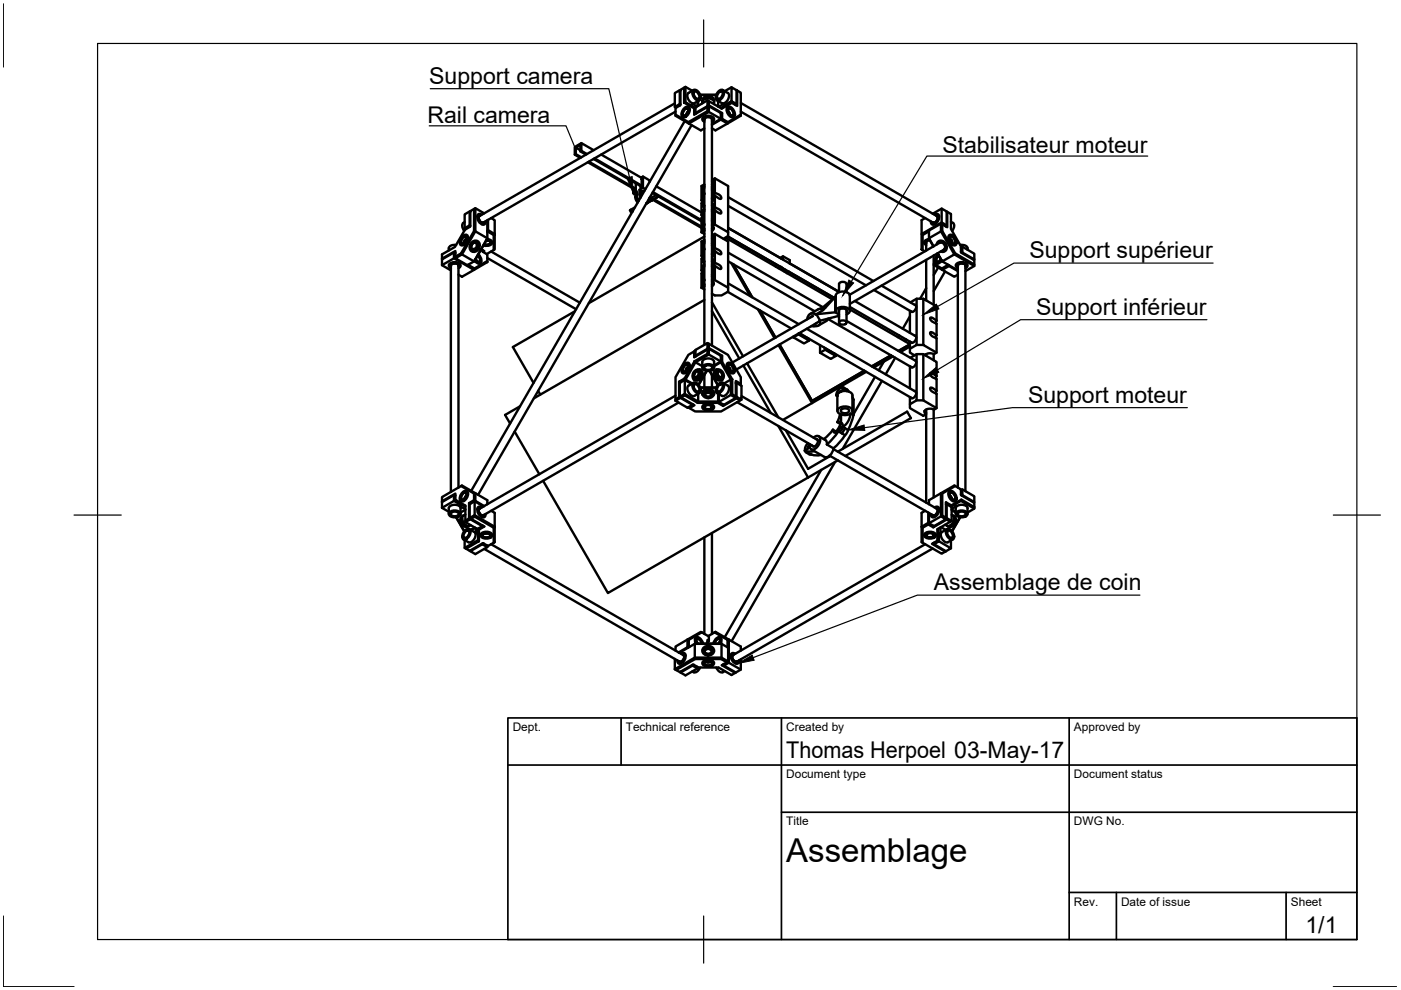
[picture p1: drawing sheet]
<svg xmlns="http://www.w3.org/2000/svg" width="297mm" height="210mm" viewBox="0 0 297 210" stroke-linecap="round" stroke-linejoin="round" font-family="sans-serif">
<!-- layer: Visible -->
<g fill="none" stroke="#000" stroke-width=".51">
<path d="M144.1 19.1l.2 .1M145 18.6l-.7 .4v3.3l-1.1 .6v1.6l5.4 3.2 .7-.5M145 18.6l.3-.2v3.3l-.3 .1zM145.3 18.4l1.5 .8M147 19.1a1.45 1.45 0 0 1 1.3 2.2 1.45 1.45 0 0 1-1.3-2.2zM147.1 19.1l-1.1 .6a1.45 1.45 0 0 0 1.2 2.2l1.1-.6M147.2 19.4a.99 .99 0 0 1 .9 1.5 .99 .99 0 0 1-.9-1.5zM152.3 19.4a.65 .65 0 0 1 1.2-.1 1.54 1.54 0 0 1-1.5 2 1.41 1.41 0 0 1 .3-1.9zM152.4 19.7l.7-.3a.99 .99 0 0 1-.9 1.5 .86 .86 0 0 1 .2-1.2zM153.2 19.1l1.1 .6a1.45 1.45 0 0 1-1.2 2.2l-1.1-.6M155.1 18.5l-1.4 .8M156.2 19.1l.1 .1v3.3l-1.1-.7"/>
<path d="M156.2 19.1l-1.1-.6v2.9M156.2 19.1v3M156.3 19.2l.8 .4v4.7M121.9 32.8l.2-.1 1.1 .6M122.1 31.3v1.4M123 31.9l-.9-.6 .9-.6v1.4M123.3 30.3l-1.4 .9v1.6l1.1 .7M123.3 32l-.3 .1 1.2 .7M123.3 32l1.1 .7M124.6 34.4l10.2 5.9M124.8 34.3l10 5.7M125.8 33.7l10.2 5.9"/>
<path d="M125.9 31.8l-2.6-1.5v1.7M126.1 33.6l9.9 5.8M127.5 32.8l8.5 4.9M134.3 40v1l.7-.4v.9M134.8 38.9v1.5l-.3 .1v-.4M135.9 37.7l.4-.3v2.4l-.7 .4v1.2l.2 .5M136 37.9v1.7l-.2 .2v-.4M136.3 37.4l1.4 .9v.3M136.3 39.8l.5 .3M139.1 39.5l9.6 5.5M143.1 22.7v-3l1-.6v3l-1 .6 .2 .1M143.1 21.9l-41.4 23.9a.92 .92 0 0 0 .8 1.4"/>
<path d="M143.2 24.3l2.8 1.6v.3l4.3-2.5v-1.2l2.5 1.5v1.2l-1.9 1.1M143.2 23.7l-40.7 23.5M144.3 22.1h-.2v.3M145.1 22.9a.65 .65 0 0 1 1.1 0 1.54 1.54 0 0 1-1.5 1.9 1.41 1.41 0 0 1 .4-1.9zM145.1 23.2l.7-.2a.99 .99 0 0 1-.9 1.5 .86 .86 0 0 1 .2-1.3zM145.2 25.7l-45.3 78.4M145.3 21.7l2.2 1.2-.3 .1-2.2-1.2M145.8 23.7h.1M145.8 23.7l-.3 .6M146 25.9l4-2.3 2.8 1.6v.2l-1.9 1M146 23.5l-.6 .9M146.6 22.4l.2-.4 1 .6"/>
<path d="M146.6 26.5l-45.2 78.4M147.9 21.5v1M148 21.4v1M148.4 20.1h3.5M148.4 20.1h3.4M148.9 21.6a1.45 1.45 0 0 1 2.5 0M148.9 21.3v.6M148.9 21.5a1.25 1.25 0 0 1 1.3-1.2 1.25 1.25 0 0 1 1.2 1.2M149 39.7l.3-.2v-.4l-.6 .3v3.1M149 39.7v4.1l.3-.2v.8l-.3 .2v2.8M149 39.7l.4 .1M149.3 39.1h.1"/>
<path d="M149.3 39.5h.1M149.3 25.3v47.8M149.3 25.4a.81 .81 0 0 1 1.4-.5l.3 .3v.2M149.3 25.8a.59 .59 0 0 1-.4-.6 .59 .59 0 0 1 .5-.5l1.1-.1a.66 .66 0 0 1 .8 .4 .66 .66 0 0 1-.3 .8M149.4 25.3a.92 .92 0 0 1 1.5 0v48M149.4 25.1h.1M149.4 21a.96 .96 0 0 1 1.5 0M150 21.3v1.2l.3-.2 2.8 1.7-.3 .1M150 21.3l3 1.7 2.2-1.2-.3-.1-2.1 1.2M150 21.3l-2.5 1.5v1.2l.1 .1M150 22.7l-2.8 1.6v-1.3M150.1 22.6l-.1-.1-2.5 1.5v.1"/>
<path d="M150.2 24.8h.1M150.3 22.5l-.3 .2v.9M150.3 21.4v.9M150.8 25h.1M151 38.1l.6-.3v3a1.72 1.72 0 0 1 1.3 1.2l-.1 .2-.3-.1-.9-.6v2.4a1.72 1.72 0 0 1 1.3 1.2v.1h-.4l-.9-.6v3l-.6 .3v-.4l.3-.1v-1.3v-2.8l-.3 .2v-.9l.3-.1v-4.1l-.3 .2zM151 38.5l.3 .3M151.3 38.9l-.3 .2M151.3 39.3l-.3 .2M151.3 39.7l-.3 .1M151.3 39.8l-.3 .1M151.4 21.3v.8M151.6 37.8l2.8 1.6v9.8l-2.8-1.6"/>
<path d="M152.3 21.4v1.2M153.1 24v1.2l-.3 .2 1.4 .8 2.9-1.7v-.2l-2.8 1.6M153.1 25.2l1.2 .7-.1 .3-2.5 1.5-.8-.5M153.7 22.4l-.2-.4-1.1 .7M154.3 22.7a1.45 1.45 0 0 1 1.3 2.1 1.45 1.45 0 0 1-1.3-2.1zM154.3 23.5l.5 .9M154.5 23.7h-.1M154.5 23.7l.3 .6M154.5 23a.99 .99 0 0 1 .9 1.5 .99 .99 0 0 1-.9-1.5zM155.1 21.4l1.1 .7-.3 .1M155.1 21.4l-1.5 .9M155.1 21.4v.4"/>
<path d="M156 22.1v.2M157.1 23.7l40.7 23.5M157.1 21.8l41.5 24M93.7 56.2l2.6-1.4 4.2 2.4-2.6 1.5-.7-.5M95.6 56.5a.81 .81 0 0 1 1.3-.6l.4 .4-.1 .2M95.6 56.9a.59 .59 0 0 1-.4-.7 .59 .59 0 0 1 .5-.5l1.1-.1a.66 .66 0 0 1 .8 .4 .66 .66 0 0 1-.4 .9M95.7 56v.1M96.3 53.5l-2.6 1.5v1.2l1.9 1.1M96.3 53.5v1.3l.2-.2M96.3 53.5l.2 .2M96.4 55.8h-.1M96.5 54.8v-1.6l-2.8 1.6"/>
<path d="M96.5 53.5l-.1 .1M96.7 51.9a1.15 1.15 0 0 0-1.5 1.2M97.2 56.1h.1M98.1 50.1a.65 .65 0 0 1 1.1-.1 1.54 1.54 0 0 1-1.5 2 1.41 1.41 0 0 1 .4-1.9zM98.1 50.4l.7-.2a.99 .99 0 0 1-.9 1.4 .86 .86 0 0 1 .2-1.2zM98.3 47.3l-.3 .7 .4 1M98.5 47.1l-.3 .2M98.9 50.6a.8 .8 0 0 0-.5 1M99.2 56.1l1.4 .8M99.6 44.8l-1.1 .7v2.9M99.6 48.1v-.3l-1.1 .6 .3 .2M99.7 44.9l-.1-.1v3l.1 .1"/>
<path d="M100 51.4a1.02 1.02 0 0 1 1.5-.1 1.02 1.02 0 0 1 0 1.4 1.05 1.05 0 0 1-1.5 .6 1.05 1.05 0 0 1-.2-1.6zM100.3 51.6a.72 .72 0 0 1 1.1 .2 .72 .72 0 0 1-.4 1 .72 .72 0 0 1-1.1-.1 .72 .72 0 0 1 .4-1.1zM100.5 44.3l-.8 .5v3.2l-1.1 .7-2.1 3.7-2.8 1.5v1.1M100.5 49l-2.7 4.7M100.6 56.9l2.7-1.6v.3l-2.8 1.6zM100.8 44.1l-.3 .2v4.7l2.8 1.6-2.8 4.8-1.4 .8-2.6-1.4 1.4-.9 2.6 1.5 2.8-4.9v-3.8M100.8 55l.3 .4M100.8 51.4a.82 .82 0 0 1 .2 1 .82 .82 0 0 1-1 .4M100.9 54.9l.2 .4M101.3 54.1l.4 .7a.51 .51 0 0 1-.2 .8l-.7-.5M101.4 53.9l.6 .9a.68 .68 0 0 1-.1 1 .68 .68 0 0 1-1-.2l-.3-.3M101.5 46.5h.1"/>
<path d="M101.8 45.7a.81 .81 0 0 0 .2 1.4l.2 .2 .4-.2M102 52.9l.7 .3-.3 .2M102.1 45.5a.59 .59 0 0 0-.7-.1 .59 .59 0 0 0-.2 .8l.5 1a.66 .66 0 0 0 .7 .5 .66 .66 0 0 0 .6-.8M102.3 53v.3l1 .6v1.4M102.3 47.2v.1M102.4 53.1l-.1 .1M102.7 45.2l-1.9-1.1v5l-2.9 4.8-.1-.2-1.3 .7M103.2 50.9a.68 .68 0 0 1 .8 .6l-.6 .4-.8-.1M103.3 50.7h.3a.68 .68 0 0 1 .8 .8 .68 .68 0 0 1-.8 .6l-1.1-.1M103.3 48.9l.2-.1v.3l-.2 .1M103.3 54.7l18.8 10.9M103.5 49.1l1.2 .7"/>
<path d="M103.5 51l-.4 .1M103.6 51h-.5M104.1 46.2l.8 .5v2.9l-.2 .2v3.2l.2-.1v-3.3l-1.4-.8v-2.2M104.1 53.3l18.8 10.9M104.7 53l-1.5 .9M133.7 44.5l-.1 .1 .2 .4M133.9 44.9l.2-.1zM134 44.9l-.2 .1 .3-.2-.2 .1M134.3 41l.5 .3M134.6 44l-.9 .5M134.9 42.4l.3 .6M134.9 41.3a.89 .89 0 0 0 0 1.1"/>
<path d="M135 41.2l-.1 .1M135.4 42.5l-.4-1 .4 1.1M135.6 40.2l.5 .3M136.2 40.5a.79 .79 0 0 0-.3 1.3M136.6 40.5a.54 .54 0 0 0-.6 .2 .54 .54 0 0 0 .1 .7M137.1 43.1l2.4-1.4-2.5 1.4M137.1 43.1l.2-.1zM137.8 41.8l.3 .1M137.9 42.1l-.2-.1 .1 .1M138.2 42.5l.4-.2zM138.3 40.9l.8 .5M138.4 42.4l10.3 5.9"/>
<path d="M138.4 40.7l10.3 6M138.6 42.2l10.1 5.9M139.2 41.3l-1.7 1M139.2 41.3h-.1M139.2 41.3l.3 .4M139.3 41.5l9.4 5.4M148.7 43.1v2.5M148.7 54.9v2.4M148.7 49.2l.6 .4M148.7 42.5h.1M148.7 45.6h.1M148.7 54.2l.1 .1"/>
<path d="M148.7 57.3l.1 .1M148.7 42.5l.2 .2-.2 .4M148.7 45.6l.2 .2-.2 .4v3M148.7 54.2l.2 .3-.2 .4M148.7 57.3l.2 .3-.2 .4v3M149 47.5v1.2l.3-.2v.4l-.6 .3M149 40.9l.3 .2M149 59.2h.1M149 52.7l.3 .2M149 40.9l.3 .1M149 59.2h.3M149 52.7h.3"/>
<path d="M149 47.4l.3 .1M149 47.4l.3 .3M149 40.9h.1M149 51.5l.3-.2v-.4l-.6 .3v3M149 52.7v2.8l.3-.1v.8l-.3 .2v2.8M149 59.2v1.2l.3-.1v.4l-.6 .3M149 59.2l.3 .2M149 51.5v1.2M149 44.6l.4 .1M149 56.3l.4 .2M149 51.4l.4 .2M149 47.5l.4 .2"/>
<path d="M149 40.9l.4 .3M149 59.2l.4 .2M149 52.7l.4 .2M149.3 43.6h.1M149.3 44.4l.1 .1M149.3 48.5h.1M149.3 48.9h.1M149.3 50.9h.1M149.3 51.3h.1M149.3 55.4h.1M149.3 56.2h.1M149.3 50.2l-24.5 14.1"/>
<path d="M150.9 46.8l.4 .2M150.9 40.2l.4 .2M150.9 42l.2 .1M150.9 50.5l.3 .2M150.9 58.5l.4 .2M150.9 52l.4 .2M150.9 53.8l.2 .1M151 49.9l.6-.3v3a1.72 1.72 0 0 1 1.3 1.1v.2h-.4l-.9-.7v2.5a1.82 1.82 0 0 1 1.3 1.1l-.1 .2h-.3l-.9-.6v3l-.6 .3v-.4l.3-.2v-1.2v-2.9l-.3 .2v-.8l.3-.2v-4l-.3 .1zM151 43.5l.3 .2M151 50.3l.3 .3M151 55.2l.3 .3M151.1 43.5l-.1 .1"/>
<path d="M151.1 55.3l-.1 .1M151.2 48.3h.1M151.2 41.8l.1 .1M151.2 53.5l.1 .1M151.2 48.3l-.2-.4a.52 .52 0 0 1 .3 .6 .52 .52 0 0 1-.3 .4M151.3 44.2l-.3 .3M151.3 50.6l-.3 .3M151.3 51l-.3 .3M151.3 55.9l-.3 .3M151.3 44.6l-.3 .1M151.3 46.3l-.3 .2M151.3 42l-.3 .2"/>
<path d="M151.3 56.3l-.3 .2M151.3 51.4l-.3 .2M151.3 58.1l-.3 .1M151.3 51.5l-.3 .2M151.3 53.8l-.3 .2M151.3 52.4l-.3 .5a.44 .44 0 0 0 .3 .7M151.3 59l-.2 .2M151.3 40.7l-.3 .5a.44 .44 0 0 0 .3 .6M151.3 47.2l-.2 .2M151.3 48.2l-.3 .3M151.3 60l-.3 .3M151.6 49.6l2.8 1.6v9.8l-2.8-1.6"/>
<path d="M151.6 40.8l-.2 .4 .2 .3M151.6 43.9l-.2 .4 .2 .3M151.6 52.6l-.2 .4 .2 .2M151.6 55.7l-.2 .4 .2 .2M153.8 50.4l22.7 13.1M154.3 50.1l11.2 6.5M154.3 50.1l22.6 13M154.4 49.2v.9l-1 .5M154.4 48.3l23.5 13.6M154.4 43.6l29.2 16.9M154.4 41.8l30.8 17.8M154.4 55.4l18.3 10.6"/>
<path d="M154.4 53.6l20.1 11.5M155 55.8l4.1 7M155.4 56l4.1 7M164.5 56v.5M165.4 54.7l.6-.4 1.4 .8v.8M165.4 56.6l-.4 .3M165.7 54.8v.1M165.9 56.8h.1M165.9 56.8l.5 .8M166 54.3v.7M166.4 57.1l.4 .8M167.3 57.6l-.5 .3"/>
<path d="M195.4 49.6l.2 .2v3.2l-.2-.1zM195.6 53l.5 .3M196.4 51.3v1.8M196.4 55.1v8.6M197 49.1l-1.4 .7M197 50.7h-.3a.63 .63 0 0 0-.7 .5 .63 .63 0 0 0 .4 .8M197.2 50.9l-.7 .2-.1 .5M197.7 45.3l2-1.1 1 .6v3M198 56.2l4.3 2.5 .8-.5M198 55.9l1.7 1M198 54.2v10.4M198 47.2v.1"/>
<path d="M198.2 45.5a.59 .59 0 0 1 .7-.1 .59 .59 0 0 1 .2 .8l-.4 1a.66 .66 0 0 1-.8 .5 .66 .66 0 0 1-.5-.8M198.5 45.7a.81 .81 0 0 1-.2 1.4l-.2 .2-.4-.2M198.6 51.8a1.02 1.02 0 0 1 .9-.8 1.02 1.02 0 0 1 1.1 .7 1.02 1.02 0 0 1 0 1.3 1.02 1.02 0 0 1-1.2 .3M198.6 45.8a.92 .92 0 0 1-.8 1.4M198.7 46.7h.1M198.8 53.7l1 1.7-1-1.7M198.8 46v.1M198.9 53.9l-.6 .9a.68 .68 0 0 0 .1 1 .68 .68 0 0 0 1-.2l.3-.3M198.9 56.7l-.9 1.6M199 54.1l-.4 .7a.51 .51 0 0 0 .2 .8l.7-.5M199.2 51.5l-19 11M199.2 51.5a.88 .88 0 0 1 1.1 .4 .88 .88 0 0 1-.2 1.1l-19.9 11.4"/>
<path d="M199.4 54.9l-.2 .4M199.5 55l-.3 .4M199.5 47.4v1.7l2.8 4.8-2.5 1.5 3.3 1.9M199.5 47.4l-2.5 1.5v1.7l.9 1.6M199.7 44.2v3l-4.3 2.4v-2.9l.8-.5M199.7 47.5v-.3l1 .6M199.8 47.6v1.4l-2.8 1.5 .9 1.7M199.8 49l2.7 4.7-.2 .2 4.3 2.5-1.9 1.1M200.4 57.6l-2.4 4.1M200.6 47.9v.1M200.7 44.8l.9 .6v3.1l2.1 3.7v1.3l2.9 1.7v.9M200.7 47.8l-.3 .1"/>
<path d="M200.8 44.9v3.3l-1.3-.8M200.9 56.1v.1M201.2 56.2v.2l-1.4 .8-.1-.3 1.2-.7 2.2 1.3M201.3 49.8a1.45 1.45 0 0 1 1.3 2.2 1.45 1.45 0 0 1-1.3-2.2zM201.3 50.6a.8 .8 0 0 1 .6 1M201.5 50.2a.99 .99 0 0 1 .9 1.4 .99 .99 0 0 1-.9-1.4zM201.6 47l.4 .3M202 47.3l.3 .7-.4 1M202.5 53.7l4.1 2.4v.3M203.1 56.3v47.1M203.1 56.5a.81 .81 0 0 1 1.3-.6l.3 .4v.2M203.1 56.9a.59 .59 0 0 1-.5-.7 .59 .59 0 0 1 .6-.5l1.1-.1a.66 .66 0 0 1 .8 .4 .66 .66 0 0 1-.4 .9"/>
<path d="M203.1 56.3a.92 .92 0 0 1 1.6 0v47.8M203.1 56.1h.1M203.6 51.9a1.12 1.12 0 0 1 1.5 1M203.7 52.5l.3-.2v1.2l-.3-.1M203.9 53.6l.1-.1 2.6 1.5-.2 .1M204 52.3l2.6 1.5v1.2M204.2 55.8l-.1 .1M121.9 66l-13.2 7.6 4.4 7.6M145.1 77.2a.65 .65 0 0 1 1.1 0 1.54 1.54 0 0 1-1.5 1.9 1.41 1.41 0 0 1 .4-1.9zM145.1 77.5l.7-.2a.99 .99 0 0 1-.9 1.5 .86 .86 0 0 1 .2-1.3zM146 77.7a.78 .78 0 0 0-.6 1M147.2 74.5l-1.2 .7-2.8 4.8v5"/>
<path d="M147.3 76.6l2.7-1.6 .3 .2-2.8 1.6zM147.3 76.6l-2.2 3.7M147.3 78.7a1.02 1.02 0 0 1 1.4-.2 1.02 1.02 0 0 1 .1 1.5 1.05 1.05 0 0 1-1.5 .6 1.05 1.05 0 0 1-.3-1.6zM147.5 74.4l-.3 .1M147.5 78.9a.72 .72 0 0 1 1.1 .2 .72 .72 0 0 1-.3 1 .72 .72 0 0 1-1.1-.2 .72 .72 0 0 1 .3-1zM147.6 75.5l-.1-.1v-1.2l2.5-1.5v1.2l-2.5 1.5v.2M148 78.7a.81 .81 0 0 1 0 .9 .81 .81 0 0 1-.8 .4M148.2 78.7a.91 .91 0 0 1 .1 1 .91 .91 0 0 1-.9 .5M148.3 78.3l.2 .1M148.7 61l.6 .4M148.9 77.6l-1.4-.8-2.2 3.7-.2-.2M149 77.7a1.54 1.54 0 0 1 2.4 .2 1.45 1.45 0 0 1-2.5 0z"/>
<path d="M149.3 60.3h.1M149.3 60.7h.1M149.3 63.6l-36.1 20.9M149.3 79.5v2.7M149.4 77.7l.8-.3a.62 .62 0 0 1 .7 .7l-.7 .3a.62 .62 0 0 1-.8-.7zM149.8 78.6l-1.7 3M149.8 78.7l-1.7 2.9M150 72.7l4.3 2.5 2.8 4.8v1.4M150 74.1v.9M150.1 74l-.1-.1 .3-.1 2.8 1.6M150.3 73.9l-3.1 1.8v-1.2M150.3 73.9l2.5 1.5v1.4l-1.4 .8"/>
<path d="M150.3 72.9v.9M150.3 73.9v1.3l2.5 1.5-1.4 .8M150.4 78.7l1.8 2.9M150.5 78.6l1.7 3M150.9 64.1l6.7 11.5M150.9 65.9l5.8 10.1M150.9 79.5v2.7M151.2 60.1l-.2-.4a.52 .52 0 0 1 .3 .5 .52 .52 0 0 1-.3 .5M151.4 76.7v1.2M151.4 76.7a1.45 1.45 0 0 0-2.5 0v1.2M151.5 78.6a1.2 1.2 0 0 1 1.8 .4 1.2 1.2 0 0 1-.6 1.7 1.37 1.37 0 0 1-1.2-2.1zM151.8 78.9a.8 .8 0 0 1 1.2 .3 .8 .8 0 0 1-.4 1.1 .95 .95 0 0 1-.8-1.4z"/>
<path d="M152 78.3l-.2 .1M152.1 78.7a.91 .91 0 0 0-.1 1 .91 .91 0 0 0 .9 .5M152.3 78.7a.81 .81 0 0 0 0 .9 .81 .81 0 0 0 .8 .4M152.8 75.6l.3-.2v1.3M154.3 61.9l13.5 7.7M154.3 76.9a1.45 1.45 0 0 1 1.3 2.2 1.45 1.45 0 0 1-1.3-2.2zM154.3 77.7a.78 .78 0 0 1 .6 1M154.4 61v.8l-1.4 .8h-1.4l-.7-.3M154.4 60.1l15 8.6M154.5 77.3a.99 .99 0 0 1 .9 1.5 .99 .99 0 0 1-.9-1.5zM157.6 77.5l5.8 10.1M158.4 77l6.6 11.5"/>
<path d="M160.7 65.6l3.5 6.1M161.1 65.8l3.3 5.8M165.1 73.2l7.1 12.3M165.3 73.1l6.9 11.9 11-6.4M168.2 71.4v.1M169.3 70.7v.2l2.3 1.3-1.1 .6-2.3-1.3M169.3 70.9l-1.1 .6M169.4 70.7l2.2 1.3v.2M169.4 70.7l.6 .2M169.5 70.6l23.9 13.8M170.4 71.2l.7 .4M171.1 69.7l23.1 13.4"/>
<path d="M171.4 71.7l.1 .2M172.3 67l-17 9.9M172.4 67l-.6 .3M172.7 68.7l.4-.2-17 9.8M173.7 68.1l-.5 .3M173.8 68.1a.75 .75 0 0 1-.1 .8 .75 .75 0 0 1-.8 .3l-.9-.1M173.9 74.8l2.2 1.3 1.1-.6-2.3-1.3v-.3l2.3 1.3v.3M173.9 73.2v1.6M173.9 65.5l.6-.4v.6M173.9 65.5l-2.2 1.1M173.9 65.5l.5 .3M174.5 65.1l2.6-2.1-2.6 2.7-1.6 1a1.09 1.09 0 0 0-1.2-.1 1.09 1.09 0 0 0-.5 1.1"/>
<path d="M174.8 73.7l.2 .2M174.9 74.2l-1 .6M175 73.8l.6 .4M175.2 68.1l-1.7 .9M175.6 67.7l17.8 10.2M175.6 67.5l-.4 .5M176.1 74.5l.7 .4M177 75l.1 .2M177.2 62.9l-.1 3.3 .1-.1M177.2 62.7a1.73 1.73 0 0 1 3 0M177.2 62.7v3.2M177.2 66.1a1.1 1.1 0 0 1 1.4-1h.5a.82 .82 0 0 1 .9 .4 .82 .82 0 0 1-.1 .9l-.4 .3"/>
<path d="M177.7 67l.2 .1M177.9 66.2l-.1-.3a1.03 1.03 0 0 1 1.8 0l-.1 .3M177.9 66.7l-.8-.5-4 .4 .8 1.4-.1 .1M177.9 61.9v-1.7a.92 .92 0 0 1 1.6 0v1.7M177.9 67l-4 1M177.9 65.7v2.7M177.9 68.2l.8-.3a.57 .57 0 0 1 .7 .7l-.7 .2a.57 .57 0 0 1-.8-.6zM179.5 68l14.7 8.5M179.5 65.7v2.7M180.2 65.1l13.2 7.6M180.2 62.7v3.2M180.2 65.6l12.7 7.4-2.4 1.4"/>
<path d="M181.2 63.8l13 7.5M183.6 78.8l-11.4 6.7M185.3 61.5l8.1 4.7M185.5 79.9l-4.6 7.9M186.9 60.6l7.3 4.2M187.4 76.7l-1.1 1.8M188.9 75.3l-4 2.4M189.3 75.6l-4 2.3M189.8 75.8l-2 3.6M190.6 71.1l-.2 .4M192.1 71.9l-.3 .4M192.9 73.9v.9l1 .5"/>
<path d="M192.9 65.9v4.7M192.9 77.6v4.7M192.9 73.5l-2 1.1M192.9 67.1l-1.5 2.6M192.9 70.5v.1M193.9 71.1a.81 .81 0 0 1-.2 1.4l-.2 .2-.4-.2M193.9 64.6a.81 .81 0 0 1-.2 1.4l-.2 .1-.4-.1M193.9 76.3a.81 .81 0 0 1-.2 1.5l-.2 .1-.4-.2M194.3 63.3v9.8l-1.4 .8v-1.5M194.3 75.1v9.8l-1.4 .8v-1.5M194.3 73.1h1.5M195.8 63.3h-1.5l-1.3 .8"/>
<path d="M195.8 75.1h-1.5l-1.3 .7M195.8 75.1l2.8 1.6v3l-1.2-.6a.35 .35 0 0 0-.2 .3 .35 .35 0 0 0 .2 .3l1.2 .7v2.5l-1.2-.7a.35 .35 0 0 0-.2 .3 .35 .35 0 0 0 .2 .4l1.2 .6v3l-2.8-1.6zM196.4 75.1v.3M196.4 61.1l-1.3 2.2M198 75.1v1.3M198.6 74.8l-2.8-1.7v-9.8l2.8 1.7v3l-1.2-.7a.34 .34 0 0 0-.2 .3 .34 .34 0 0 0 .2 .4l1.2 .7v2.4l-1.2-.7a.35 .35 0 0 0-.2 .3 .35 .35 0 0 0 .2 .4l1.2 .6v3.1l-.6 .3a1.75 1.75 0 0 0-1.9 .2M198.6 68l-.1 .6M198.6 71.1l-.1 .6M198.6 79.7l-.1 .7M109.1 91.5l5.2 9M110.2 86.2l-3.1 1.8 1 1.8M114.1 82.9l.5 .8"/>
<path d="M143.2 85l2.6 1.5 1-.7v-.1M143.2 83.9l-41.5 24a.92 .92 0 0 0 .8 1.3l41.4-23.8M143.2 85l1.1-.6 2.5 1.4h.2M144 80.9v3.3l.3 .2v-.2M144 84.2l-.8 .5M145.1 80.3l-1.1 .6 .3 .2M145.2 80.6v2.9l-1.1 .6 3.1 1.8-1 .6-.3-.1M145.2 83.5l2.8 1.6-.1 .3-2.7-1.6zM145.2 80.6l.1-.1 1.5 .8M145.2 83.8l-.8 .5M145.2 80.6l-1.1 .6v2.9M145.2 80.6l1.4 .8"/>
<path d="M146 81.8a1.45 1.45 0 0 0 1.2 2.1M147 81.1a1.45 1.45 0 0 1 1.3 2.2 1.45 1.45 0 0 1-1.3-2.2zM147.1 80.5l.2 .1M147.1 81.2l-1.1 .6M147.2 81.5a.99 .99 0 0 1 .9 1.5 .99 .99 0 0 1-.9-1.5zM148 83.5v1.6h4.3l-.1 .3h-4.3M148.3 83.3l-1.1 .6M148.4 82.2h3.5M148.4 82.2h3.4M148.9 83.4v.3M149 86a1.54 1.54 0 0 1 2.4 .3 1.45 1.45 0 0 1-2.5 0zM149.1 82.8a1.25 1.25 0 0 1 1.5-.4 1.25 1.25 0 0 1 .7 1.3 1.26 1.26 0 0 1-1.4 .7 1.26 1.26 0 0 1-.9-1.3z"/>
<path d="M149.3 83.5a.91 .91 0 0 1 .9-.5 .91 .91 0 0 1 .8 .5M149.3 86.2v.1M149.4 86.1l.8-.3a.62 .62 0 0 1 .7 .7l-.7 .3a.62 .62 0 0 1-.8-.7zM149.4 83.7a.82 .82 0 0 1 .7-.4 .82 .82 0 0 1 .8 .4M149.4 86.1l.8-.2a.57 .57 0 0 1 .7 .6l-.7 .3a.57 .57 0 0 1-.8-.7zM149.5 82.9a.75 .75 0 0 1 1.2 0 .75 .75 0 0 1-.2 1.1 .74 .74 0 0 1-1-.1 .74 .74 0 0 1 0-1zM150.9 86.2v.1M151.4 83.4v.3M152 83.3l1.1 .6M152.2 85.4l1.1 .7v-.3M152.3 83.5v1.6l.1 .1M152.3 81.4a.65 .65 0 0 1 1.2 0 1.54 1.54 0 0 1-1.5 1.9 1.41 1.41 0 0 1 .3-1.9z"/>
<path d="M152.4 81.7l.7-.2a.99 .99 0 0 1-.9 1.5 .86 .86 0 0 1 .2-1.3zM152.4 83.6v1.6M153.2 80.5l-.2 .1M153.2 81.2l1.1 .6M154.3 81.8a1.45 1.45 0 0 1-1.2 2.1M154.9 80.5l.3-.1v3.2l-.3 .1zM155.2 80.4l-2.1-3.7-.3 .1 2.1 3.7-1.4 .8M155.2 83.6l.8 .4M156 84.2l.2-.1v.3l-2.9 1.7M156 81.1l.2 .1v2.9l1 .6v-2.9l-1-.6-.2 .1M156 84.4l-1.1-.7-2.5 1.5M156 84.4l-2.5 1.4-1.1-.6"/>
<path d="M156.2 84.4l.7 .5M156.3 85.3l16.3 9.4M157.1 81.7v-.3l-1.1-.6v3.6M157.2 84.7l-4.3 2.5h-5.5l-1.2-.7M157.2 84l16.2 9.3M165 90.3l6.3 10.9M166.6 91.2l4.7 8.2 4.7-2.7M170.6 95.6l1.4 .8M170.6 95.6l.8 .1 1.3-.1M170.9 95.9l.7 .5M171.3 93.9l-.4 .6a.8 .8 0 0 0-.3 .9 .8 .8 0 0 0 .7 .6M171.6 96.3l.5 .1"/>
<path d="M171.7 94.4l-.4 .3-.1 .4M171.7 94.5l-.5 .7-.6 .4M172.1 96.4l.7 .1 1.3-.1M172.2 85.5l-6.2 3.5M172.5 92.8a.83 .83 0 0 1 1.3-.1 2.09 2.09 0 0 1-1.6 2.6 .83 .83 0 0 1-.5-1.1M173 93.1h.2a1.03 1.03 0 0 1-.9 1.5l-.1-.2M173.6 92.5l1.4 .8M174.1 99.6l-20.4 35.5M174.6 93.1l1.1-.9 .9-1.1a.61 .61 0 0 0 .4 .7 .61 .61 0 0 0 .8-.3l-1.2 1.5-1.3 1.2v-.6l-.3-.3M175.3 94.2l1.4 .9M175.9 96.6l-.2 .2M175.9 96.6l21.9 12.7"/>
<path d="M176.6 91.1l.7 .4M176.7 95.2l21.9 12.7M176.8 95l-.1 .2M177.1 97.9l-22 38M177.3 83.8l.2 .2M177.3 91.5v.2M177.3 83.8l.2 .1M177.5 89.5l.7 .4M177.5 89.5a.56 .56 0 0 1 .8 .1M177.5 83.9l.1 .1M177.5 83.8v3.3M177.6 83.8a1.92 1.92 0 0 1 3.1-.3v3.6"/>
<path d="M177.6 95.8l14.7-8.5 .8 1.4-13.9 8M177.6 97.6l-6.3 3.6M177.7 91.4l.8 .5M178 90.7l.4-.2 .2 .3-.2 .4-.4 .2-.1-.2zM178.1 87.8l-.6 1.7M178.3 87.9v1.7a.61 .61 0 0 1 .3 .9M178.3 86.9a1.12 1.12 0 0 1 1.8 .2 1.04 1.04 0 0 1-1.8 0zM178.3 82.9v.1M178.5 82.9h-.3l-.3 .3M178.5 89.8a.74 .74 0 0 0-.6 .8l-.6 .9M178.6 82.2a.42 .42 0 0 1 .1 .5 .42 .42 0 0 1-.4 .2v.1M178.6 82.2l.9 .7"/>
<path d="M178.6 82.2l1.2 .7M178.6 90.5l.5 .2M178.9 82.2l.7 .4 .4 .4M179.1 90.7l.7 .5M179.1 90.7l-.6 1.2M179.1 82.5l-.1-.3a1.29 1.29 0 0 0-1.7 1.3v.3M179.2 92.3l-1.6 1.9a2.02 2.02 0 0 0-1.1 1.6l-.3 .4a1.33 1.33 0 0 1-1.4 .7l-2.8-1.6M180.7 84.1l.2 .7v3.2l-.2-.7a1.2 1.2 0 0 0-1.5-1.1 1.26 1.26 0 0 0-1.6 1 2.1 2.1 0 0 0 2.8 .5M180.8 84.4l.1 .3M180.9 84.8h.1M180.9 84.8v3.2l-.5-.3a3.2 3.2 0 0 1-1.8 2.8M180.9 88l-.4 1.6-.9 2.1-.4 .6-.7-.4"/>
<path d="M187 80.8l-8.3 14.4M192.9 85.7v.8l2.9 1.7 .5-.4v-.4l-.3-.3M193.9 82.9a.81 .81 0 0 1-.2 1.4l-.2 .1-.4-.1M194.3 84.9h1.5M196 87.1v.1M196.4 86.8v19.8M198 86.8v18.7M198 86.8l-.6-.1a.92 .92 0 0 0-1.3 .9l.2 .2M198.6 86.5l-.6 .4M198.6 82.9l-.1 .6M93.7 106.5v1.2M93.7 107.7l1.5 .8"/>
<path d="M95.2 108.7a1.54 1.54 0 0 1 2.5 .3 1.45 1.45 0 0 1-2.5 0zM95.6 108.8l.8-.3a.62 .62 0 0 1 .8 .6l-.8 .4a.62 .62 0 0 1-.8-.7zM96.3 105v1.2l.2-.1M96.3 105l-2.6 1.5M96.3 105l.2 .1M96.5 106v-1.3l-2.8 1.6v.2M96.5 105l-.1 .1M96.8 109.7l1.7 2.9-1.8-2.9M97.2 103.4v-47.1a.92 .92 0 0 0-1.6 0v48M97.6 107.8v1.2M97.7 107.8a1.45 1.45 0 0 0-2.5 0v1.2M97.7 107l-1.4-.8-2.6 1.5"/>
<path d="M97.8 103l-4.1 2.4v.9M97.8 106.9l-.2 .4 1.1 .7M98 110a.96 .96 0 0 0 .8 1.3M98.1 104.4a.65 .65 0 0 1 1.1-.1 1.54 1.54 0 0 1-1.5 2 1.41 1.41 0 0 1 .4-1.9zM98.1 104.7l.7-.2a.99 .99 0 0 1-.9 1.4 .86 .86 0 0 1 .2-1.2zM98.2 109.4a1.25 1.25 0 0 0-.4 1.6 1.25 1.25 0 0 0 1.6 .5M98.3 109.3a1.45 1.45 0 0 0 1.2 2.2M98.5 116.2l2.9-1.7 .1 .3-2.7 1.5zM98.5 114.5v1.7M98.6 112.4a.65 .65 0 0 1 1.1 0 1.54 1.54 0 0 1-1.4 2 1.41 1.41 0 0 1 .3-2zM98.6 112.7l.7-.2a.99 .99 0 0 1-.8 1.5 .86 .86 0 0 1 .1-1.3zM98.7 107.4l-2.2-1.2v-.2l2.2 1.2v3.5"/>
<path d="M98.7 110.7l2.5 1.5 1.1-.6v-.2M98.7 109.1l-.7 .4M98.7 108.1l-1.1 .6M98.9 105l-.4 .6M98.9 105l-.5 .9M99.4 109.9l-.7 .5M99.5 112.2l1.1 .6a1.45 1.45 0 0 1-1.3 2.2l-1.1-.7M99.6 109.8l3.1 1.8-1.2 .7M99.7 106.8l-.3-.1v3.2l.3 .2-1 .6M99.7 109.9v.2l2.6 1.5 .1-.1M99.7 116.7v.2M99.8 111.3l-.5 .3"/>
<path d="M100.5 104.6l-2.7-1.6 .1-.1 2.9 1.7v1.6l-.3-.1v-1.5h.3l2.5 1.5v.8M100.5 106.1l-1.1 .6M100.6 111.9l-.8 .4M100.6 109.5l-.7 .5M100.8 111.9l-.9 .5M100.9 112v1.1h.5M101.4 114.5v-2.4l.1 .2v2.5M101.5 108.1h.1M101.6 108.7v.1M101.8 107.8a.81 .81 0 0 0 .2 1.4l.2 .1 .4-.1M102 113.2a1.54 1.54 0 0 1 2.4 .3 1.45 1.45 0 0 1-2.5 0zM102.1 107.6a.59 .59 0 0 0-.7-.1 .59 .59 0 0 0-.2 .7l.5 1a.66 .66 0 0 0 .7 .5 .66 .66 0 0 0 .6-.7"/>
<path d="M102.3 115.4l-2.6 1.5 1.1 .6 2.5-1.5M102.3 115.4l1 .6v-.3M102.3 115.2v.2M102.3 109.3h.1M102.3 113.3l.8-.3a.62 .62 0 0 1 .8 .7l-.8 .3a.62 .62 0 0 1-.8-.7zM102.5 107.4l-1.9-1.1-1 .6v2.9l1-.6 4.3 2.5-.2 .2M102.6 115.2l-.3 .2M102.6 113.1h1M102.7 107.3l-1.9-1.1-.2 .1v3.2l4.1 2.4M102.7 116.4l41.4 23.9M102.8 113.1h.1M103.5 113.1h-.7"/>
<path d="M104.1 108.3l.8 .4v6.2l-.2 .2M104.1 115.4l40.8 23.5a.92 .92 0 0 1-.8 1.4M104.7 115.1l-1.2 .7-1.1-.6-2.8 1.6-.8-.5M104.7 111.9v3.2M149.3 113.9v20.5M150.9 113v21.4M171.3 101.2l-42.4 24.5-13.7-23.8M195.6 115.1l4.1 2.3 .7-.4M196 113.2a1.54 1.54 0 0 1 2.4 .3 1.45 1.45 0 0 1-2.5 0zM196.2 108.3l-.8 .4v3l.2 .2 1.2-.7M196.2 115.4l-40.8 23.5a.92 .92 0 0 0 .8 1.4l41.5-24M196.4 113.3v.2"/>
<path d="M196.4 113.3l.8-.3a.62 .62 0 0 1 .8 .7l-.8 .3a.62 .62 0 0 1-.8-.7zM196.4 113.3l.8-.3a.57 .57 0 0 1 .7 .6l-.7 .3a.57 .57 0 0 1-.8-.6zM197 106.9v-.8l5.3-3.2 1.4 .9v1.2l2.9 1.6v.9M197.9 111.8l-1.1-.6v-.3l-1.4 .8v3.2l.2 .2v-3.2M197.9 115.2h.1M198 113.3v.2M198 115.4l2.6 1.5M198.1 109.3h.1M198.2 107.6a.59 .59 0 0 1 .7-.1 .59 .59 0 0 1 .2 .7l-.4 1a.66 .66 0 0 1-.8 .5 .66 .66 0 0 1-.5-.7M198.5 107.8a.81 .81 0 0 1-.2 1.4l-.2 .1-.4-.1M198.6 108.9h.1M198.6 107.9a.92 .92 0 0 1-.8 1.3"/>
<path d="M198.7 114.6l-1.1 .7 2.8 1.7 .2-.1M198.8 114.6l.3 .2-1.1 .6v-.3M198.8 108h-.1M199.1 113.1v1.7l2.5 1.5-1 .6M199.4 111.8v1.3h-.5M199.5 111.8l1 .5M199.8 104.6v4.7l-2.8 1.6h-.2v-2.2M199.8 109.3l.8 .5v.3M200.4 111.3l.4 .2M200.6 106.8l.1 .1v2.9l-.1 .1M200.6 107l.1-.1 1.1 .6v3M200.7 110.2l.8 .4"/>
<path d="M200.8 112.2a1.45 1.45 0 0 1 1.2 2.2 1.45 1.45 0 0 1-1.2-2.2zM200.8 112.2l-1.1 .6a1.45 1.45 0 0 0 1.3 2.2M200.8 111.5l.2 .1M201 112.5a.99 .99 0 0 1 .8 1.5 .99 .99 0 0 1-.8-1.5zM201.3 104.1a1.45 1.45 0 0 1 1.3 2.2 1.45 1.45 0 0 1-1.3-2.2zM201.3 105l.6 .9M201.4 105l.3 .6M201.5 104.5a.99 .99 0 0 1 .9 1.4 .99 .99 0 0 1-.9-1.4zM201.6 114.6v1.7M201.7 107.2l-1.1-.7v3.3M201.8 110.5l-1.1-.7v.4l-2.8 1.6v-.3M201.8 110.5l-3.1 1.7v2.4l.2-.1v-2.4"/>
<path d="M201.8 109.2l.5 .3M201.8 108l.8 .5M201.8 108.2l.8 .5M202 114.3l-1 .7M202 109.3a1.45 1.45 0 0 1-1.2 2.2M202.1 109.4a1.25 1.25 0 0 1 .4 1.6 1.25 1.25 0 0 1-1.6 .5M202.3 110a.96 .96 0 0 1-.8 1.3M202.5 106.9l.2 .4-.9 .6M202.5 103l-2.7 1.6h-.3v4.9l1.1 .6-2.6 1.5-1-.7v-2.1M202.6 109v-1.2a1.45 1.45 0 0 1 2.6 0l-.1 1.2M202.7 108.7a1.54 1.54 0 0 1 2.5 .3 1.45 1.45 0 0 1-2.6 0zM203.1 108.8l.8-.3a.62 .62 0 0 1 .8 .6l-.8 .4a.62 .62 0 0 1-.8-.7z"/>
<path d="M203.5 109.7l-1.7 2.9M203.6 109.7l-1.7 3M203.7 106.2l2.9 1.6v-.3M203.7 106.2l.1-.3 2.8 1.6M203.7 104.8l.3 .2-.1 .1M203.8 105.9l-2.1 1.3-.1 .2 2.1-1.2M204 103.8l2.6 1.4v1.3l-2.6-1.5v-1.2l-.3 .1M206.6 107.8l-1.5 .9M206.6 106.5h-.2M143.1 139.7v2.2M144.4 138.6a.59 .59 0 0 1 .8-.1 .59 .59 0 0 1 .2 .8l-.5 1a.66 .66 0 0 1-.8 .4 .66 .66 0 0 1-.5-.7M144.8 138.8a.81 .81 0 0 1-.2 1.4l-.3 .2-.3-.2"/>
<path d="M145.1 139h-.1M146 137.1v-1.4l-.2-.1v1.6l-1.9 1.1M146.2 137.1l-.4 .1 .1 .1M147.4 139.7l-4.1 2.4M147.6 136l.3 .4M147.7 136.1l.3 .3M148.8 134.1l-.2-.1-5.4 3.1v.9M148.8 134.1l1.5 .8M148.8 134.1l-2.8 1.6M148.8 136.4l-.3-.6a.51 .51 0 0 0-.8-.2l.1 .8M149.1 136.4l-.5-.9a.68 .68 0 0 0-1-.4 .68 .68 0 0 0-.2 1l.1 .3M149.1 137.4a1.25 1.25 0 0 1 1.5-.4 1.25 1.25 0 0 1 .7 1.3 1.26 1.26 0 0 1-1.4 .7 1.26 1.26 0 0 1-.9-1.4z"/>
<path d="M149.3 138.2a.83 .83 0 0 1 .8-.6 .83 .83 0 0 1 .8 .6M149.5 137.5a.75 .75 0 0 1 1.2-.1 .75 .75 0 0 1-.2 1.2 .74 .74 0 0 1-1-.2 .74 .74 0 0 1 0-.9zM150 136l.1 .1M150.3 135.9l-.3-.2v.7M151.2 136.4l.5-.9a.68 .68 0 0 1 1-.4 .68 .68 0 0 1 .2 1l-.1 .3M151.5 134.1l.2-.1 2.8 1.6-.3 .1M151.5 134.1l-1.2 .7v1.2l-.3 .2M151.5 134.1l2.7 1.6M151.5 136.4l.3-.6a.51 .51 0 0 1 .8-.2l-.1 .8M152.6 136.1l-.3 .3M152.7 136l-.3 .4M152.9 139.7h-5.5l-.1-.3-4.2 2.5"/>
<path d="M153 136.5l-.1 3.2 1.2 .7M153 136.5l-5.6-.1-.1 3h5.7l1.4 .9M153 136.5h-5.7l-3.3 1.9M153 136.5l1.4 .8v3M154.2 135.7v1.5M155.3 139h.1M155.4 139.9h.1M155.5 138.8a.81 .81 0 0 0 .2 1.4l.3 .2 .4-.2M155.9 138.6a.59 .59 0 0 0-.8-.1 .59 .59 0 0 0-.2 .8l.5 1a.66 .66 0 0 0 .8 .4 .66 .66 0 0 0 .5-.7M157.1 139.8v2.2l-1.1 .6-2.5-1.5M157.1 138v-.9l-2.6-1.5v4.9M143.1 141.9l.2 .2"/>
<path d="M143.3 142.1l.8 .4 2.9-1.6 1.1 .6h4.2l2.8 1.6 .8-.4M144.7 140v.1M146.8 141.1l-2.5 1.5v-.2M146.8 141v.1M146.8 141.1l1.1 .6M147.1 141l-.3 .1M147.9 141.4v.3M147.9 141.7l-2.6 1.5-1-.6M148.4 141.5a1.16 1.16 0 0 1-1.6 .9M149 140.3a1.54 1.54 0 0 1 2.4 .3 1.45 1.45 0 0 1-2.5 0zM149.4 140.4l.8-.3a.62 .62 0 0 1 .7 .7l-.7 .3a.62 .62 0 0 1-.8-.7zM149.6 140.3a.77 .77 0 0 0 1.1 0"/>
<path d="M151.9 141.5a1.15 1.15 0 0 0 1.8 .8M153.3 140.9l.2 .1M153.5 140.8v.3M154.2 140.3l.3 .2M154.4 140.3l-1.4 .7 2.9 1.7M154.5 140.5l2.6 1.5M154.5 140.5l-1 .6M155.9 140.3h.1M156 142.6l-.1 .1"/>
</g>
<circle cx="165.5" cy="56.6" r=".25" fill="#000"/>
<!-- layer: Border -->
<path d="M.7 .8v13.4M20.7 9.2h267v190h-267zM149.2 4.2v10M15.7 109.2h10M282.7 109.2h10M.7 194.2v15h15M149.2 194.2v10M282.7 209.2h13.4" fill="none" stroke="#000" stroke-width=".25"/>
<!-- layer: TitleBlock -->
<path d="M107.7 152.2h180v47h-180zM131.7 152.2v10M165.7 152.2v47M226.7 152.2v47M107.7 162.2h180M165.7 172.2h122M226.7 189.2h61M236.7 189.2v10M272.7 189.2v10" fill="none" stroke="#000" stroke-width=".36"/>
<!-- layer: Annotations -->
<path d="M132.9 37.7l1.1-.2 .3 3.5zM180 59.4l1 .6-2.3 2.7zM195.8 80.2l2.6-2.3 .6 1zM195.8 66.7l2.7-2.2 .6 1zM179.8 91.2l3.4-1.1 .2 1.2zM156.4 140.7l3.1-1.8 .4 1.1z" fill="#000" stroke="#000" stroke-width=".21"/>
<path d="M91.2 18.8h37.9l4.4 18.8M91 26.7h29l1.9 4.5M243.3 33.1h-46.8l-16 26.6M257.2 55.8h-42.2l-16.2 9.2M255.9 67.8h-39.5l-17.7 10.6M251.7 86.4h-37l-31.4 4.3M241.7 126.2h-47.2l-34.8 13.2" fill="none" stroke="#000" stroke-width=".25"/>
<text font-size="7" x="166.7" y="182.7">Assemblage</text>
<g font-size="4.9">
<text x="91" y="17.8">Support camera</text>
<text x="90.6" y="26">Rail camera</text>
<text x="199.8" y="32.4">Stabilisateur moteur</text>
<text x="218.3" y="54.8">Support supérieur</text>
<text x="219.7" y="66.8">Support inférieur</text>
<text x="218" y="85.5">Support moteur</text>
<text x="198" y="125.1">Assemblage de coin</text>
<text x="166.7" y="160.7">Thomas Herpoel 03-May-17</text>
<text x="276.8" y="197.9">1/1</text>
</g>
<g font-size="2.5">
<text x="108.7" y="155">Dept.</text>
<text x="132.7" y="155">Technical reference</text>
<text x="166.7" y="155">Created by</text>
<text x="227.7" y="155">Approved by</text>
<text x="166.7" y="165">Document type</text>
<text x="227.7" y="165">Document status</text>
<text x="166.7" y="175">Title</text>
<text x="227.7" y="175">DWG No.</text>
<text x="227.7" y="192">Rev.</text>
<text x="237.7" y="192">Date of issue</text>
<text x="273.7" y="192">Sheet</text>
</g>
</svg>
